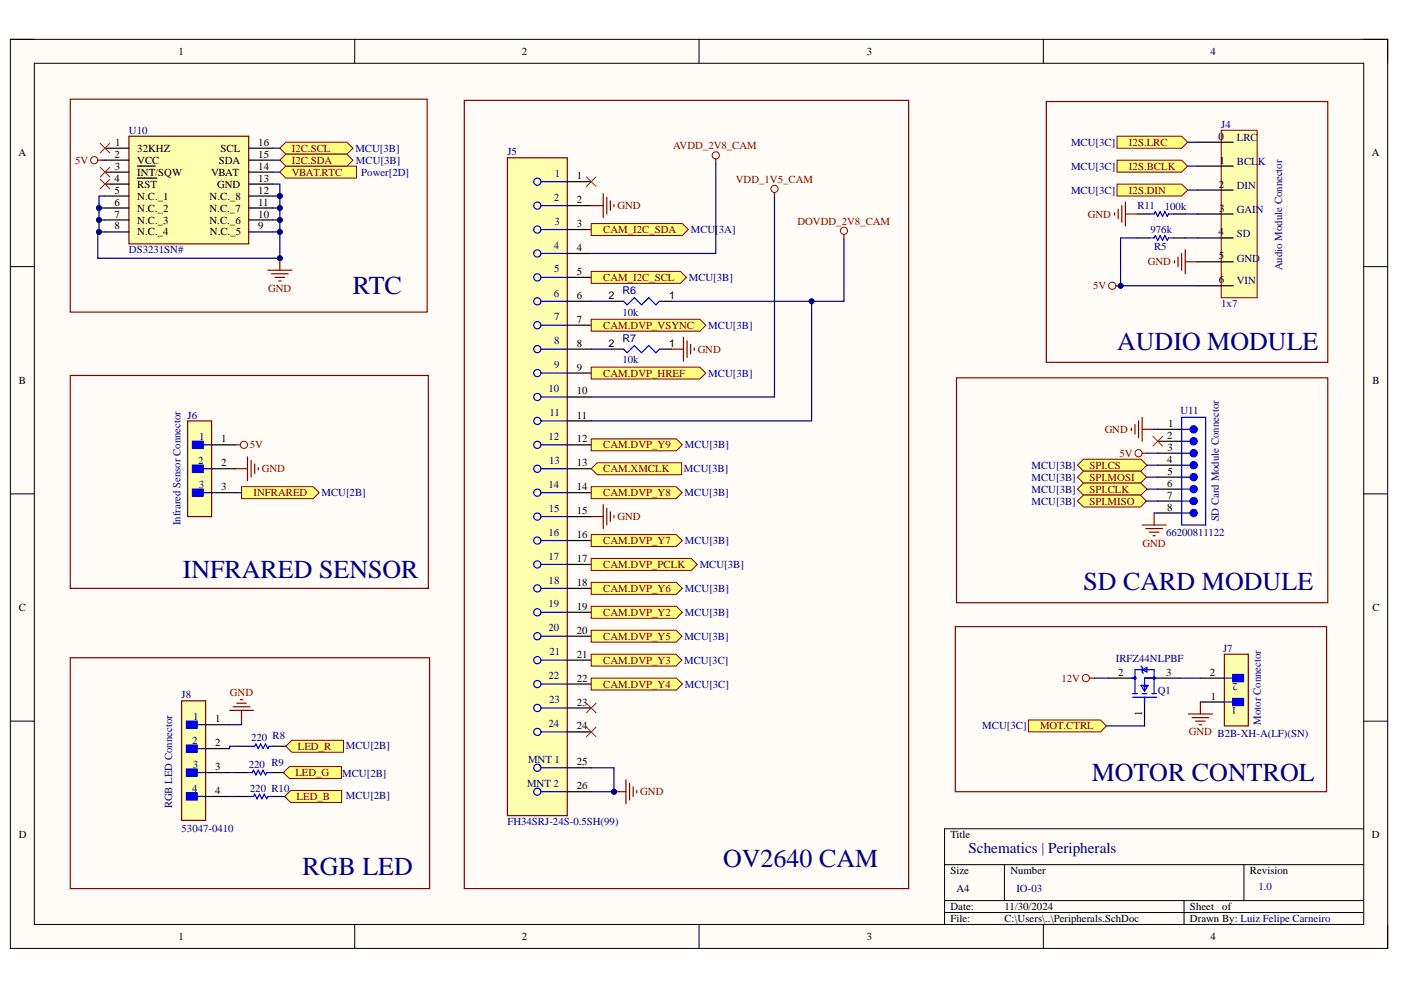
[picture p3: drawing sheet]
<svg xmlns="http://www.w3.org/2000/svg" width="297mm" height="210mm" viewBox="0 0 297 210" stroke-linecap="round" stroke-linejoin="round" font-family="sans-serif">
<path d="M2.2 8.3h292v192.8h-292z" fill-rule="evenodd" fill="#fffcf8"/>
<path d="M2.2 8.3h292v192.8h-292z" fill="none" stroke="#000" stroke-width=".21"/>
<path d="M7.3 13.4h281.8v182.6h-281.8z" fill-rule="evenodd" fill="#fffcf8"/>
<g fill="none" stroke="#000" stroke-width=".21">
<path d="M2.2 8.3h5.1M7.3 13.4h281.8v182.6h-281.8zM75.2 8.3v5.1M148.2 8.3v5.1M221.2 8.3v5.1M289.1 8.3h5.1v5.1M2.2 56.5h5.1M289.1 56.5h5.1M2.2 104.7h5.1M289.1 104.7h5.1M2.2 152.9h5.1M289.1 152.9h5.1"/>
<path d="M289.1 175.7h-88.8v20.3M75.2 196v5.1M148.2 196v5.1M200.3 183.3h88.8M200.3 190.9h88.8M200.3 193.5h88.8M213 183.3v7.6M221.2 196v5.1M251 190.9v5.1M263.7 183.3v7.6M294.2 196v5.1"/>
</g>
<path d="M259.6 138.7h5.1v15.2h-5.1z" fill-rule="evenodd" fill="#ffffb0"/>
<path d="M259.6 138.7h5.1v15.2h-5.1z" fill="none" stroke="#800000" stroke-width=".25"/>
<path d="M261.4 148.1h2.3v1.5h-2.3z" fill-rule="evenodd" fill="#00f"/>
<path d="M259.6 148.8h1.8M261.4 148.1h2.3v1.5h-2.3z" fill="none" stroke="#00f" stroke-width=".25"/>
<path d="M261.4 143h2.3v1.5h-2.3z" fill-rule="evenodd" fill="#00f"/>
<g fill="none" stroke="#00f" stroke-width=".25">
<path d="M239.9 143.8h.7M240.1 147.8h5.1M240.1 147.1h1M240.6 147.1v-5.1h4.1v5.1M241.9 145.3h1.5l-.7 1.3zM241.9 141.2l.3 .3v1l.2 .3M242.2 142l1-.5v1zM242.4 145.5h.8M245.2 143.8h-2.5v2.5M259.6 143.8h1.8M261.4 143h2.3v1.5h-2.3z"/>
<circle cx="240.6" cy="143.8" r=".25"/>
<circle cx="244.7" cy="143.8" r=".25"/>
</g>
<path d="M235 143.8h5.1M245.2 143.8h5.1M254.5 148.8h5.1M254.5 143.8h5.1" fill="none" stroke="#000" stroke-width=".25"/>
<path d="M202.5 132.9h78.8v35h-78.8zM252 151.4h5.1M252.7 152.1h3.6M253.5 152.9h2M254.3 153.7h.5M254.5 148.8v2.6" fill="none" stroke="#800000" stroke-width=".25"/>
<path d="M218 152.6h15.3l1.3 1.3-1.3 1.3h-15.3z" fill-rule="evenodd" fill="#ffff80"/>
<path d="M218 152.6h15.3l1.3 1.3-1.3 1.3h-15.3z" fill="none" stroke="#800000" stroke-width=".21"/>
<path d="M241.1 50.4h2.6M248.8 50.4h2.5" fill="none" stroke="#000" stroke-width=".25"/>
<path d="M243.7 50.4h1l.2-.5 .6 1.1 .5-1.1 .5 1.1 .5-1.1 .5 1.1 .2-.6h1.1" fill="none" stroke="#00f" stroke-width=".25"/>
<path d="M258.9 27.6h7.6v35.5h-7.6z" fill-rule="evenodd" fill="#ffffb0"/>
<g fill="none" stroke="#800000" stroke-width=".21">
<path d="M258.9 27.6h7.6v35.5h-7.6z"/>
<circle cx="235.8" cy="60.6" r=".76"/>
</g>
<path d="M253.8 30.2h7.7M253.8 35.2h7.7M253.8 40.3h7.7M253.8 45.4h7.7M253.8 50.4h7.7M253.8 55.5h7.7M253.8 60.6h7.7" fill="none" stroke="#000" stroke-width=".25"/>
<path d="M249 55.3v.5M249.8 54.5v2M250.5 53.7v3.6M251.3 53v5.1M251.3 55.5h2.5M236.6 60.6h1" fill="none" stroke="#800000" stroke-width=".25"/>
<circle cx="237.6" cy="60.6" r=".51" fill="#000080"/>
<circle cx="237.6" cy="60.6" r=".51" fill="none" stroke="#000080" stroke-width=".21"/>
<path d="M241.1 45.4h2.6M248.8 45.4h2.5" fill="none" stroke="#000" stroke-width=".25"/>
<path d="M243.7 45.4h1l.2-.5 .6 1 .5-1 .5 1 .5-1 .5 1 .2-.5h1.1" fill="none" stroke="#00f" stroke-width=".25"/>
<path d="M236.3 45.1v.5M237.1 44.4v2M237.8 43.6v3.5M238.6 42.8v5.1M238.6 45.4h2.5" fill="none" stroke="#800000" stroke-width=".25"/>
<path d="M236.8 28.9h13.7l1.3 1.3-1.3 1.2h-13.7z" fill-rule="evenodd" fill="#ffff80"/>
<path d="M236.8 28.9h13.7l1.3 1.3-1.3 1.2h-13.7z" fill="none" stroke="#800000" stroke-width=".21"/>
<path d="M236.8 34h13.7l1.3 1.2-1.3 1.3h-13.7z" fill-rule="evenodd" fill="#ffff80"/>
<path d="M236.8 34h13.7l1.3 1.2-1.3 1.3h-13.7z" fill="none" stroke="#800000" stroke-width=".21"/>
<path d="M236.8 39h13.7l1.3 1.3-1.3 1.3h-13.7z" fill-rule="evenodd" fill="#ffff80"/>
<path d="M236.8 39h13.7l1.3 1.3-1.3 1.3h-13.7z" fill="none" stroke="#800000" stroke-width=".21"/>
<path d="M245.5 93.6h5M245.5 91h5" fill="none" stroke="#000" stroke-width=".25"/>
<path d="M250.5 93.6h1.8" fill="none" stroke="#00f" stroke-width=".25"/>
<circle cx="253.1" cy="93.6" r=".76" fill="#00f"/>
<g fill="none" stroke="#00f" stroke-width=".25">
<path d="M250.5 91h1.8M250.5 96.1h1.8"/>
<circle cx="253.1" cy="93.6" r=".76"/>
</g>
<path d="M245.5 96.1h5" fill="none" stroke="#000" stroke-width=".25"/>
<circle cx="253.1" cy="96.1" r=".76" fill="#00f"/>
<g fill="none" stroke="#00f" stroke-width=".25">
<path d="M250.5 98.6h1.8"/>
<circle cx="253.1" cy="96.1" r=".76"/>
</g>
<path d="M245.5 98.6h5" fill="none" stroke="#000" stroke-width=".25"/>
<circle cx="253.1" cy="98.6" r=".76" fill="#00f"/>
<g fill="none" stroke="#00f" stroke-width=".25">
<path d="M250.5 101.2h1.8"/>
<circle cx="253.1" cy="98.6" r=".76"/>
</g>
<path d="M245.5 101.2h5" fill="none" stroke="#000" stroke-width=".25"/>
<circle cx="253.1" cy="101.2" r=".76" fill="#00f"/>
<g fill="none" stroke="#00f" stroke-width=".25">
<path d="M250.5 103.7h1.8"/>
<circle cx="253.1" cy="101.2" r=".76"/>
</g>
<path d="M245.5 103.7h5" fill="none" stroke="#000" stroke-width=".25"/>
<circle cx="253.1" cy="103.7" r=".76" fill="#00f"/>
<g fill="none" stroke="#00f" stroke-width=".25">
<path d="M250.5 106.2h1.8"/>
<circle cx="253.1" cy="103.7" r=".76"/>
</g>
<path d="M245.5 106.2h5" fill="none" stroke="#000" stroke-width=".25"/>
<circle cx="253.1" cy="106.2" r=".76" fill="#00f"/>
<g fill="none" stroke="#00f" stroke-width=".25">
<path d="M250.5 108.8h1.8"/>
<circle cx="253.1" cy="106.2" r=".76"/>
</g>
<path d="M245.5 108.8h5" fill="none" stroke="#000" stroke-width=".25"/>
<circle cx="253.1" cy="108.8" r=".76" fill="#00f"/>
<g fill="none" stroke="#00f" stroke-width=".25">
<path d="M250.5 88.5h5.1v22.8h-5.1z"/>
<circle cx="253.1" cy="108.8" r=".76"/>
</g>
<circle cx="253.1" cy="91" r=".76" fill="#00f"/>
<circle cx="253.1" cy="91" r=".76" fill="none" stroke="#00f" stroke-width=".25"/>
<path d="M244.4 92.5l2.1 2.1M246.5 92.5l-2.1 2.1" fill="none" stroke="#f00" stroke-width=".21"/>
<circle cx="241.4" cy="96.1" r=".76" fill="none" stroke="#800000" stroke-width=".21"/>
<path d="M239.9 90.8v.5M240.6 90v2M241.4 89.2v3.6M242.2 96.1h1M242.2 88.5v5.1M242.2 91h2.5M242.2 111.3h5M242.9 112.1h3.6M243.7 112.8h2M244.4 113.6h.5M244.7 108.8v2.5" fill="none" stroke="#800000" stroke-width=".25"/>
<path d="M228.4 98.6l1.3-1.2h12.2l1.3 1.2-1.3 1.3h-12.2z" fill-rule="evenodd" fill="#ffff80"/>
<path d="M228.4 98.6l1.3-1.2h12.2l1.3 1.2-1.3 1.3h-12.2z" fill="none" stroke="#800000" stroke-width=".21"/>
<path d="M228.4 101.2l1.3-1.3h12.1l1.3 1.3-1.3 1.2h-12.1z" fill-rule="evenodd" fill="#ffff80"/>
<path d="M228.4 101.2l1.3-1.3h12.1l1.3 1.3-1.3 1.2h-12.1z" fill="none" stroke="#800000" stroke-width=".21"/>
<path d="M229.7 102.4h12.2l1.3 1.3-1.3 1.3h-12.2l-1.3-1.3z" fill-rule="evenodd" fill="#ffff80"/>
<path d="M229.7 102.4h12.2l1.3 1.3-1.3 1.3h-12.2l-1.3-1.3z" fill="none" stroke="#800000" stroke-width=".21"/>
<path d="M228.4 106.2l1.3-1.2h12.1l1.3 1.2-1.3 1.3h-12.1z" fill-rule="evenodd" fill="#ffff80"/>
<path d="M228.4 106.2l1.3-1.2h12.1l1.3 1.2-1.3 1.3h-12.1z" fill="none" stroke="#800000" stroke-width=".21"/>
<path d="M221.8 21.5h59.7v55.3h-59.7zM202.8 80.1h78.7v47.7h-78.7z" fill="none" stroke="#800000" stroke-width=".25"/>
<path d="M59.3 36.5l1.3-1.3h15v2.6h-15z" fill-rule="evenodd" fill="#ffff80"/>
<path d="M59.3 36.5l1.3-1.3h15v2.6h-15z" fill="none" stroke="#800000" stroke-width=".21"/>
<path d="M27.3 28.9h25.4v22.8h-25.4z" fill-rule="evenodd" fill="#ffffb0"/>
<path d="M27.3 28.9h25.4v22.8h-25.4zM56.8 57.3h5.1M57.6 58h3.5M58.3 58.8h2M59.1 59.6h.5M59.3 54.8v2.5" fill="none" stroke="#800000" stroke-width=".25"/>
<g fill="none" stroke="#000" stroke-width=".25">
<path d="M22.3 31.4h5M22.3 34h5M22.3 36.5h5M22.3 39h5M29.1 35.2h3.8M29.1 37.8h4.2M52.7 31.4h5.1M52.7 34h5.1M52.7 36.5h5.1M52.7 39h5.1M22.3 41.6h5M22.3 44.1h5"/>
<path d="M22.3 46.6h5M22.3 49.2h5M52.7 41.6h5.1M52.7 44.1h5.1M52.7 46.6h5.1M52.7 49.2h5.1"/>
</g>
<circle cx="59.3" cy="54.8" r=".51" fill="#000080"/>
<circle cx="59.3" cy="54.8" r=".51" fill="none" stroke="#000080" stroke-width=".21"/>
<circle cx="20" cy="34" r=".76" fill="none" stroke="#800000" stroke-width=".21"/>
<path d="M20.7 34h1.1" fill="none" stroke="#800000" stroke-width=".25"/>
<path d="M59.3 31.4l1.3-1.2h13l1.2 1.2-1.2 1.3h-13z" fill-rule="evenodd" fill="#ffff80"/>
<path d="M59.3 31.4l1.3-1.2h13l1.2 1.2-1.2 1.3h-13z" fill="none" stroke="#800000" stroke-width=".21"/>
<path d="M59.3 34l1.3-1.3h13l1.2 1.3-1.2 1.2h-13z" fill-rule="evenodd" fill="#ffff80"/>
<g fill="none" stroke="#800000" stroke-width=".21">
<path d="M59.3 34l1.3-1.3h13l1.2 1.3-1.2 1.2h-13z"/>
<circle cx="230.2" cy="143.8" r=".76"/>
</g>
<path d="M21.2 30.4l2.1 2M21.2 35.5l2.1 2M21.2 38l2.1 2M23.3 30.4l-2.1 2M23.3 35.5l-2.1 2M23.3 38l-2.1 2" fill="none" stroke="#f00" stroke-width=".21"/>
<path d="M14.9 21h75.7v45.2h-75.7zM231 143.8h1" fill="none" stroke="#800000" stroke-width=".25"/>
<path d="M107.6 33.5h12.7v139.4h-12.7z" fill-rule="evenodd" fill="#ffffb0"/>
<path d="M107.6 33.5h12.7v139.4h-12.7zM130.2 167.9h2.5M132.7 165.3v5.1M133.5 166.1v3.5M134.2 166.8v2.1M135 167.6v.5" fill="none" stroke="#800000" stroke-width=".25"/>
<g fill="none" stroke="#00f" stroke-width=".25">
<path d="M114.7 38.5h5.6M114.7 43.6h5.6M114.7 48.7h5.6M114.7 53.7h5.6M114.7 58.8h5.6M114.7 63.9h5.6M114.7 69h5.6M114.7 74h5.6M114.7 79.1h5.6M114.7 84.2h5.6M114.7 89.2h5.6M114.7 94.3h5.6"/>
<path d="M114.7 99.4h5.6M114.7 104.5h5.6M114.7 109.5h5.6M114.7 114.6h5.6M114.7 119.7h5.6M114.7 124.7h5.6M114.7 129.8h5.6M114.7 134.9h5.6M114.7 140h5.6M114.7 145h5.6M114.7 150.1h5.6M114.7 155.2h5.6"/>
<path d="M114.7 162.8h5.6M114.7 167.9h5.6"/>
<circle cx="113.9" cy="38.5" r=".76"/>
<circle cx="113.9" cy="43.6" r=".76"/>
<circle cx="113.9" cy="53.7" r=".76"/>
<circle cx="113.9" cy="48.7" r=".76"/>
<circle cx="113.9" cy="58.8" r=".76"/>
<circle cx="113.9" cy="63.9" r=".76"/>
<circle cx="113.9" cy="74" r=".76"/>
<circle cx="113.9" cy="79.1" r=".76"/>
<circle cx="113.9" cy="69" r=".76"/>
<circle cx="113.9" cy="94.3" r=".76"/>
<circle cx="113.9" cy="84.2" r=".76"/>
<circle cx="113.9" cy="99.4" r=".76"/>
<circle cx="113.9" cy="89.2" r=".76"/>
<circle cx="113.9" cy="114.6" r=".76"/>
<circle cx="113.9" cy="104.5" r=".76"/>
<circle cx="113.9" cy="109.5" r=".76"/>
<circle cx="113.9" cy="119.7" r=".76"/>
<circle cx="113.9" cy="124.7" r=".76"/>
<circle cx="113.9" cy="134.9" r=".76"/>
<circle cx="113.9" cy="129.8" r=".76"/>
<circle cx="113.9" cy="140" r=".76"/>
<circle cx="113.9" cy="155.2" r=".76"/>
<circle cx="113.9" cy="145" r=".76"/>
<circle cx="113.9" cy="150.1" r=".76"/>
<circle cx="113.9" cy="167.9" r=".76"/>
<circle cx="113.9" cy="162.8" r=".76"/>
</g>
<g fill="none" stroke="#000" stroke-width=".25">
<path d="M120.3 38.5h5.1M120.3 43.6h5.1M120.3 48.7h5.1M120.3 53.7h5.1M120.3 58.8h5.1M120.3 63.9h5.1M120.3 69h5.1M120.3 74h5.1M120.3 79.1h5.1M120.3 84.2h5.1M120.3 89.2h5.1M120.3 94.3h5.1"/>
<path d="M120.3 99.4h5.1M120.3 104.5h5.1M120.3 109.5h5.1M120.3 114.6h5.1M120.3 119.7h5.1M120.3 124.7h5.1M120.3 129.8h5.1M120.3 134.9h5.1M120.3 140h5.1M120.3 145h5.1M120.3 150.1h5.1M120.3 155.2h5.1"/>
<path d="M120.3 162.8h5.1M120.3 167.9h5.1"/>
</g>
<circle cx="130.2" cy="167.9" r=".51" fill="#000080"/>
<circle cx="130.2" cy="167.9" r=".51" fill="none" stroke="#000080" stroke-width=".21"/>
<path d="M124.3 37.5l2.1 2M126.4 37.5l-2.1 2M124.3 149.1l2.1 2M124.3 154.2l2.1 2M126.4 149.1l-2.1 2M126.4 154.2l-2.1 2" fill="none" stroke="#f00" stroke-width=".21"/>
<path d="M125.4 43.6h2.5M127.9 41.1v5M128.7 41.8v3.6M129.4 42.6v2M130.2 43.3v.5M125.4 109.5h2.5M127.9 107v5.1M128.7 107.8v3.5M129.4 108.5v2M130.2 109.3v.5" fill="none" stroke="#800000" stroke-width=".25"/>
<path d="M125.4 113.3h18l1.3 1.3-1.3 1.3h-18z" fill-rule="evenodd" fill="#ffff80"/>
<path d="M125.4 113.3h18l1.3 1.3-1.3 1.3h-18z" fill="none" stroke="#800000" stroke-width=".21"/>
<path d="M125.4 118.4h21.2l1.2 1.3-1.2 1.2h-21.2z" fill-rule="evenodd" fill="#ffff80"/>
<path d="M125.4 118.4h21.2l1.2 1.3-1.2 1.2h-21.2z" fill="none" stroke="#800000" stroke-width=".21"/>
<path d="M125.4 123.5h18l1.3 1.2-1.3 1.3h-18z" fill-rule="evenodd" fill="#ffff80"/>
<path d="M125.4 123.5h18l1.3 1.2-1.3 1.3h-18z" fill="none" stroke="#800000" stroke-width=".21"/>
<path d="M125.4 128.6h18l1.3 1.2-1.3 1.3h-18z" fill-rule="evenodd" fill="#ffff80"/>
<path d="M125.4 128.6h18l1.3 1.2-1.3 1.3h-18z" fill="none" stroke="#800000" stroke-width=".21"/>
<path d="M125.4 133.6h17.9l1.3 1.3-1.3 1.3h-17.9z" fill-rule="evenodd" fill="#ffff80"/>
<path d="M125.4 133.6h17.9l1.3 1.3-1.3 1.3h-17.9z" fill="none" stroke="#800000" stroke-width=".21"/>
<path d="M125.4 138.7h17.9l1.3 1.3-1.3 1.2h-17.9z" fill-rule="evenodd" fill="#ffff80"/>
<path d="M125.4 138.7h17.9l1.3 1.3-1.3 1.2h-17.9z" fill="none" stroke="#800000" stroke-width=".21"/>
<path d="M125.4 143.8h18l1.3 1.2-1.3 1.3h-18z" fill-rule="evenodd" fill="#ffff80"/>
<path d="M125.4 143.8h18l1.3 1.2-1.3 1.3h-18z" fill="none" stroke="#800000" stroke-width=".21"/>
<path d="M125.4 47.4h19.3l1.2 1.3-1.2 1.2h-19.3z" fill-rule="evenodd" fill="#ffff80"/>
<path d="M125.4 47.4h19.3l1.2 1.3-1.2 1.2h-19.3z" fill="none" stroke="#800000" stroke-width=".21"/>
<path d="M125.4 57.5h18.9l1.2 1.3-1.2 1.3h-18.9z" fill-rule="evenodd" fill="#ffff80"/>
<path d="M125.4 57.5h18.9l1.2 1.3-1.2 1.3h-18.9z" fill="none" stroke="#800000" stroke-width=".21"/>
<path d="M125.4 67.7h23l1.3 1.3-1.3 1.2h-23z" fill-rule="evenodd" fill="#ffff80"/>
<path d="M125.4 67.7h23l1.3 1.3-1.3 1.2h-23z" fill="none" stroke="#800000" stroke-width=".21"/>
<path d="M125.4 77.8h23l1.3 1.3-1.3 1.3h-23z" fill-rule="evenodd" fill="#ffff80"/>
<path d="M125.4 77.8h23l1.3 1.3-1.3 1.3h-23z" fill="none" stroke="#800000" stroke-width=".21"/>
<path d="M125.4 93.1h18l1.3 1.2-1.3 1.3h-18z" fill-rule="evenodd" fill="#ffff80"/>
<path d="M125.4 93.1h18l1.3 1.2-1.3 1.3h-18z" fill="none" stroke="#800000" stroke-width=".21"/>
<path d="M125.4 99.4l1.2-1.3h17.9v2.6h-17.9z" fill-rule="evenodd" fill="#ffff80"/>
<path d="M125.4 99.4l1.2-1.3h17.9v2.6h-17.9z" fill="none" stroke="#800000" stroke-width=".21"/>
<path d="M125.4 103.2h18l1.2 1.3-1.2 1.2h-18z" fill-rule="evenodd" fill="#ffff80"/>
<g fill="none" stroke="#800000" stroke-width=".21">
<path d="M125.4 103.2h18l1.2 1.3-1.2 1.2h-18z"/>
<circle cx="151.8" cy="32.9" r=".76"/>
<circle cx="164.2" cy="40" r=".76"/>
<circle cx="178.9" cy="48.9" r=".76"/>
</g>
<path d="M129.7 63.9h2.5M129.7 74h2.5M139.8 63.9h2.6M139.8 74h2.6" fill="none" stroke="#000" stroke-width=".25"/>
<path d="M132.2 63.9l.8 .7 1.5-1.5 1.5 1.5 1.5-1.5 1.6 1.5 .7-.7M132.2 74l.8 .8 1.5-1.5 1.5 1.5 1.5-1.5 1.6 1.5 .7-.8" fill="none" stroke="#00f" stroke-width=".25"/>
<path d="M98.4 21.3h94.2v167.1h-94.2zM151.8 33.7v1M164.2 40.8v1M178.9 49.7v1M142.4 74h2.5M144.9 71.5v5.1M145.7 72.3v3.5M146.4 73v2M147.2 73.8v.5" fill="none" stroke="#800000" stroke-width=".25"/>
<path d="M39.8 89.2h5.1v20.3h-5.1z" fill-rule="evenodd" fill="#ffffb0"/>
<path d="M39.8 89.2h5.1v20.3h-5.1z" fill="none" stroke="#800000" stroke-width=".25"/>
<path d="M40.8 93.6h2.3v1.5h-2.3z" fill-rule="evenodd" fill="#00f"/>
<path d="M40.8 93.6h2.3v1.5h-2.3zM43.1 94.3h1.8" fill="none" stroke="#00f" stroke-width=".25"/>
<path d="M40.8 98.6h2.3v1.6h-2.3z" fill-rule="evenodd" fill="#00f"/>
<path d="M40.8 98.6h2.3v1.6h-2.3zM43.1 99.4h1.8" fill="none" stroke="#00f" stroke-width=".25"/>
<path d="M40.8 103.7h2.3v1.5h-2.3z" fill-rule="evenodd" fill="#00f"/>
<path d="M40.8 103.7h2.3v1.5h-2.3zM43.1 104.5h1.8" fill="none" stroke="#00f" stroke-width=".25"/>
<path d="M44.9 94.3h5M44.9 99.4h5M44.9 104.5h5" fill="none" stroke="#000" stroke-width=".25"/>
<circle cx="51.7" cy="94.3" r=".76" fill="none" stroke="#800000" stroke-width=".21"/>
<path d="M14.9 79.6h75.9v45.1h-75.9zM49.9 94.3h1.1M49.9 99.4h2.6M52.5 96.9v5M53.2 97.6v3.6M54 98.4v2M54.8 99.1v.5" fill="none" stroke="#800000" stroke-width=".25"/>
<path d="M38.5 148.6h5.1v25.3h-5.1z" fill-rule="evenodd" fill="#ffffb0"/>
<path d="M38.5 148.6h5.1v25.3h-5.1z" fill="none" stroke="#800000" stroke-width=".25"/>
<path d="M39.5 152.9h2.3v1.5h-2.3z" fill-rule="evenodd" fill="#00f"/>
<path d="M39.5 152.9h2.3v1.5h-2.3zM41.8 153.7h1.8" fill="none" stroke="#00f" stroke-width=".25"/>
<path d="M39.5 158h2.3v1.5h-2.3z" fill-rule="evenodd" fill="#00f"/>
<path d="M39.5 158h2.3v1.5h-2.3zM41.8 158.7h1.8" fill="none" stroke="#00f" stroke-width=".25"/>
<path d="M39.5 163h2.3v1.6h-2.3z" fill-rule="evenodd" fill="#00f"/>
<path d="M39.5 163h2.3v1.6h-2.3zM41.8 163.8h1.8" fill="none" stroke="#00f" stroke-width=".25"/>
<path d="M39.5 168.1h2.3v1.5h-2.3z" fill-rule="evenodd" fill="#00f"/>
<path d="M39.5 168.1h2.3v1.5h-2.3zM41.8 168.9h1.8" fill="none" stroke="#00f" stroke-width=".25"/>
<path d="M43.6 153.7h5.1M43.6 158.7h5.1M43.6 163.8h5.1M43.6 168.9h5.1" fill="none" stroke="#000" stroke-width=".25"/>
<path d="M48.7 150.6h5M49.4 149.9h3.6M50.2 149.1h2M51 148.3h.5M51.2 150.6v2.5" fill="none" stroke="#800000" stroke-width=".25"/>
<path d="M60.6 158.2l1.3-1.2h10.9v2.5h-10.9z" fill-rule="evenodd" fill="#ffff80"/>
<path d="M60.6 158.2l1.3-1.2h10.9v2.5h-10.9z" fill="none" stroke="#800000" stroke-width=".21"/>
<path d="M61.4 162.5h11v2.6h-11l-1.3-1.3z" fill-rule="evenodd" fill="#ffff80"/>
<path d="M61.4 162.5h11v2.6h-11l-1.3-1.3z" fill="none" stroke="#800000" stroke-width=".21"/>
<path d="M60.3 168.9l1.3-1.3h10.8v2.5h-10.8z" fill-rule="evenodd" fill="#ffff80"/>
<path d="M60.3 168.9l1.3-1.3h10.8v2.5h-10.8z" fill="none" stroke="#800000" stroke-width=".21"/>
<path d="M14.9 139.5h76.2v48.9h-76.2z" fill="none" stroke="#800000" stroke-width=".25"/>
<path d="M50.4 158.2h2.6M58.1 158.2h2.5M49.9 163.8h2.6M50.2 168.9h2.5M57.6 163.8h2.5M57.8 168.9h2.5" fill="none" stroke="#000" stroke-width=".25"/>
<path d="M53 158.2h1l.3-.5 .5 1 .5-1 .5 1 .5-1 .5 1 .2-.5h1.1M52.5 163.8h1l.2-.5 .6 1 .5-1 .5 1 .5-1 .5 1 .2-.5h1.1M52.7 168.9h1l.3-.5 .5 1 .5-1 .5 1 .5-1 .5 1 .3-.5h1" fill="none" stroke="#00f" stroke-width=".25"/>
<path d="M241.1 50.4h-3.5v10.2h16.2M251.3 50.4h2.5M232 143.8h3M250.3 143.8h4.2" fill="none" stroke="#000080" stroke-width=".25"/>
<circle cx="237.6" cy="60.6" r=".51" fill="#000080"/>
<circle cx="237.6" cy="60.6" r=".51" fill="none" stroke="#000080" stroke-width=".21"/>
<g fill="none" stroke="#000080" stroke-width=".25">
<path d="M251.8 35.2h2M251.8 30.2h2M22.3 41.6h-1.3v5M251.3 45.4h2.5M251.8 40.3h2M243.2 96.1h2.3M243.2 98.6h2.3M244.7 91h.8M243.1 106.2h2.4M243.1 101.2h2.4M243.2 103.7h2.3M244.7 108.8h.8"/>
<path d="M234.6 153.9h8.1"/>
</g>
<circle cx="21" cy="44.1" r=".51" fill="#000080"/>
<circle cx="21" cy="44.1" r=".51" fill="none" stroke="#000080" stroke-width=".21"/>
<circle cx="21" cy="46.6" r=".51" fill="#000080"/>
<circle cx="21" cy="46.6" r=".51" fill="none" stroke="#000080" stroke-width=".21"/>
<path d="M21 44.1h1.3" fill="none" stroke="#000080" stroke-width=".25"/>
<circle cx="21" cy="44.1" r=".51" fill="#000080"/>
<circle cx="21" cy="44.1" r=".51" fill="none" stroke="#000080" stroke-width=".21"/>
<path d="M21 49.2h-.3v5.6h38.6v-5.6h-1.5" fill="none" stroke="#000080" stroke-width=".25"/>
<circle cx="21" cy="49.2" r=".51" fill="#000080"/>
<circle cx="21" cy="49.2" r=".51" fill="none" stroke="#000080" stroke-width=".21"/>
<circle cx="59.3" cy="54.8" r=".51" fill="#000080"/>
<circle cx="59.3" cy="54.8" r=".51" fill="none" stroke="#000080" stroke-width=".21"/>
<circle cx="59.3" cy="49.2" r=".51" fill="#000080"/>
<circle cx="59.3" cy="49.2" r=".51" fill="none" stroke="#000080" stroke-width=".21"/>
<path d="M57.8 46.6h1.5v2.6" fill="none" stroke="#000080" stroke-width=".25"/>
<circle cx="59.3" cy="46.6" r=".51" fill="#000080"/>
<circle cx="59.3" cy="46.6" r=".51" fill="none" stroke="#000080" stroke-width=".21"/>
<circle cx="59.3" cy="49.2" r=".51" fill="#000080"/>
<circle cx="59.3" cy="49.2" r=".51" fill="none" stroke="#000080" stroke-width=".21"/>
<path d="M57.8 44.1h1.5v2.5" fill="none" stroke="#000080" stroke-width=".25"/>
<circle cx="59.3" cy="46.6" r=".51" fill="#000080"/>
<circle cx="59.3" cy="46.6" r=".51" fill="none" stroke="#000080" stroke-width=".21"/>
<circle cx="59.3" cy="44.1" r=".51" fill="#000080"/>
<circle cx="59.3" cy="44.1" r=".51" fill="none" stroke="#000080" stroke-width=".21"/>
<path d="M57.8 41.6h1.5v2.5" fill="none" stroke="#000080" stroke-width=".25"/>
<circle cx="59.3" cy="44.1" r=".51" fill="#000080"/>
<circle cx="59.3" cy="44.1" r=".51" fill="none" stroke="#000080" stroke-width=".21"/>
<circle cx="59.3" cy="41.6" r=".51" fill="#000080"/>
<circle cx="59.3" cy="41.6" r=".51" fill="none" stroke="#000080" stroke-width=".21"/>
<path d="M57.8 39h1.5v2.6" fill="none" stroke="#000080" stroke-width=".25"/>
<circle cx="59.3" cy="41.6" r=".51" fill="#000080"/>
<circle cx="59.3" cy="41.6" r=".51" fill="none" stroke="#000080" stroke-width=".21"/>
<path d="M22.3 46.6h-1.3v2.6h1.3" fill="none" stroke="#000080" stroke-width=".25"/>
<circle cx="21" cy="46.6" r=".51" fill="#000080"/>
<circle cx="21" cy="46.6" r=".51" fill="none" stroke="#000080" stroke-width=".21"/>
<circle cx="21" cy="49.2" r=".51" fill="#000080"/>
<circle cx="21" cy="49.2" r=".51" fill="none" stroke="#000080" stroke-width=".21"/>
<path d="M21.8 34h.5M57.8 36.5h1.5M57.8 34h1.5M57.8 31.4h1.5M125.4 162.8h4.8v5.1" fill="none" stroke="#000080" stroke-width=".25"/>
<circle cx="130.2" cy="167.9" r=".51" fill="#000080"/>
<circle cx="130.2" cy="167.9" r=".51" fill="none" stroke="#000080" stroke-width=".21"/>
<path d="M125.4 167.9h4.8" fill="none" stroke="#000080" stroke-width=".25"/>
<circle cx="130.2" cy="167.9" r=".51" fill="#000080"/>
<circle cx="130.2" cy="167.9" r=".51" fill="none" stroke="#000080" stroke-width=".21"/>
<path d="M151.8 34.7v19h-26.4M178.9 50.7v13.2h-36.5M125.4 74h4.3" fill="none" stroke="#000080" stroke-width=".25"/>
<circle cx="172.1" cy="63.9" r=".51" fill="#000080"/>
<circle cx="172.1" cy="63.9" r=".51" fill="none" stroke="#000080" stroke-width=".21"/>
<path d="M164.2 41.8v42.4h-38.8M172.1 63.9v25.3h-46.7" fill="none" stroke="#000080" stroke-width=".25"/>
<circle cx="172.1" cy="63.9" r=".51" fill="#000080"/>
<circle cx="172.1" cy="63.9" r=".51" fill="none" stroke="#000080" stroke-width=".21"/>
<path d="M125.4 63.9h4.3M50.4 158.2h-1.7v.5M51.2 153.1v.6h-2.5M48.7 163.8h1.2M48.7 168.9h1.5" fill="none" stroke="#000080" stroke-width=".25"/>
<path d="M51.2 103.2h15.2l1.3 1.3-1.3 1.2h-15.2z" fill-rule="evenodd" fill="#ffff80"/>
<path d="M51.2 103.2h15.2l1.3 1.3-1.3 1.2h-15.2z" fill="none" stroke="#800000" stroke-width=".21"/>
<path d="M49.9 104.5h1.3" fill="none" stroke="#000080" stroke-width=".25"/>
<text font-size="6" fill="#00f" x="242.4" y="152.7">PIQ101</text>
<g font-size="5.5" fill="#000080">
<text x="74.8" y="62.4">RTC</text>
<text x="236.8" y="74.1">AUDIO MODULE</text>
<text x="38.7" y="122.5">INFRARED SENSOR</text>
<text x="229.7" y="125">SD CARD MODULE</text>
<text x="231.5" y="165.6">MOTOR CONTROL</text>
<text x="64.1" y="185.4">RGB LED</text>
<text x="153.3" y="183.9">OV2640 CAM</text>
</g>
<text font-size="3.2" fill="#000080" x="205.4" y="180.8">Schematics | Peripherals</text>
<g font-size="2.3">
<text x="37.8" y="11.6">1</text>
<text x="110.7" y="11.6">2</text>
<text x="183.8" y="11.6">3</text>
<text x="256.7" y="11.6">4</text>
<text x="258.3" y="29.6">0</text>
<text x="3.9" y="33.2">A</text>
<text x="24.3" y="33.4">2</text>
<text x="24.3" y="36">3</text>
<text x="24.4" y="30.9">1</text>
<text x="29.1" y="32.2">32KHZ</text>
<text x="29.1" y="34.7">VCC</text>
<text x="46.4" y="34.7">SDA</text>
<text x="46.8" y="32.2">SCL</text>
<text x="54.8" y="30.9">16</text>
<text x="54.8" y="33.4">15</text>
<text x="54.8" y="36">14</text>
<text x="258.6" y="34.7">1</text>
<text x="290.8" y="33.2">A</text>
<text x="24.3" y="38.5">4</text>
<text x="24.3" y="41.1">5</text>
<text x="29.1" y="37.3">INT/SQW</text>
<text x="29.1" y="39.8">RST</text>
<text x="44.7" y="37.3">VBAT</text>
<text x="46.1" y="39.8">GND</text>
<text x="54.8" y="38.5">13</text>
<text x="54.8" y="41.1">12</text>
<text x="122.3" y="38">1</text>
<text x="258.4" y="39.8">2</text>
<text x="24.3" y="43.6">6</text>
<text x="24.3" y="46.1">7</text>
<text x="29.1" y="42.3">N.C._1</text>
<text x="29.1" y="44.9">N.C._2</text>
<text x="29.1" y="47.4">N.C._3</text>
<text x="44.4" y="44.9">N.C._7</text>
<text x="44.4" y="47.4">N.C._6</text>
<text x="44.5" y="42.3">N.C._8</text>
<text x="54.8" y="43.6">11</text>
<text x="54.8" y="46.1">10</text>
<text x="122.3" y="43.1">2</text>
<text x="258.5" y="44.9">3</text>
<text x="24.3" y="48.7">8</text>
<text x="29.1" y="49.9">N.C._4</text>
<text x="44.5" y="49.9">N.C._5</text>
<text x="54.8" y="48.7">9</text>
<text x="122.3" y="48.1">3</text>
<text x="122.3" y="53.2">4</text>
<text x="258.3" y="49.9">4</text>
<text x="122.3" y="58.3">5</text>
<text x="258.4" y="55">5</text>
<text x="122.3" y="63.4">6</text>
<text x="129" y="63.4">2</text>
<text x="141.8" y="63.4">1</text>
<text x="258.4" y="60">6</text>
<text x="122.3" y="68.4">7</text>
<text x="122.3" y="73.5">8</text>
<text x="129" y="73.5">2</text>
<text x="141.8" y="73.5">1</text>
<text x="4" y="81.4">B</text>
<text x="122.3" y="78.6">9</text>
<text x="122.3" y="83.6">10</text>
<text x="291" y="81.4">B</text>
<text x="122.3" y="88.7">11</text>
<text x="46.9" y="93.8">1</text>
<text x="122.3" y="93.8">12</text>
<text x="247.4" y="93.1">2</text>
<text x="247.6" y="95.6">3</text>
<text x="247.7" y="90.5">1</text>
<text x="46.9" y="98.9">2</text>
<text x="122.3" y="98.9">13</text>
<text x="247.4" y="98.1">4</text>
<text x="247.5" y="100.6">5</text>
<text x="46.9" y="103.9">3</text>
<text x="122.3" y="103.9">14</text>
<text x="247.4" y="103.2">6</text>
<text x="247.4" y="105.7">7</text>
<text x="122.3" y="109">15</text>
<text x="247.5" y="108.2">8</text>
<text x="122.3" y="114.1">16</text>
<text x="122.3" y="119.2">17</text>
<text x="122.3" y="124.2">18</text>
<text x="4" y="129.6">C</text>
<text x="122.3" y="129.3">19</text>
<text x="291" y="129.6">C</text>
<text x="122.3" y="134.4">20</text>
<text x="122.3" y="139.4">21</text>
<text x="237" y="143.3">2</text>
<text x="247.2" y="143.3">3</text>
<text x="256.5" y="143.3">2</text>
<text x="122.3" y="144.5">22</text>
<text x="122.3" y="149.6">23</text>
<text x="256.7" y="148.3">1</text>
<text x="45.6" y="153.1">1</text>
<text x="122.3" y="154.7">24</text>
<text x="242.2" y="151.8" transform="rotate(-90 242.2 151.8)">1</text>
<text x="45.6" y="158.2">2</text>
<text x="45.6" y="163.3">3</text>
<text x="122.3" y="162.3">25</text>
<text x="122.3" y="167.3">26</text>
<text x="45.6" y="168.3">4</text>
<text x="4" y="177.7">D</text>
<text x="201.5" y="177.7">Title</text>
<text x="290.9" y="177.7">D</text>
<text x="201.5" y="185.3">Size</text>
<text x="214.2" y="185.3">Number</text>
<text x="265" y="185.3">Revision</text>
<text x="202.8" y="189.1">A4</text>
<text x="201.5" y="192.9">Date:</text>
<text x="201.5" y="195.5">File:</text>
<text x="213" y="192.9">11/30/2024</text>
<text x="213" y="195.5">C:\Users\..\Peripherals.SchDoc</text>
<text x="252.3" y="192.9">Sheet</text>
<text x="252.3" y="195.5">Drawn By: Luiz Felipe Carneiro</text>
<text x="259.1" y="192.9">of</text>
<text x="37.8" y="199.3">1</text>
<text x="110.7" y="199.3">2</text>
<text x="183.8" y="199.3">3</text>
<text x="256.7" y="199.3">4</text>
</g>
<g font-size="2.3" fill="#000080">
<text x="27.3" y="28.4">U10</text>
<text x="258.9" y="27.1">J4</text>
<text x="262.2" y="29.9">LRC</text>
<text x="75.3" y="32.2">MCU[3B]</text>
<text x="75.5" y="34.7">MCU[3B]</text>
<text x="107.6" y="32.9">J5</text>
<text x="227.1" y="30.9">MCU[3C]</text>
<text x="227.1" y="36">MCU[3C]</text>
<text x="262.2" y="35">BCLK</text>
<text x="76.6" y="37.3">Power[2D]</text>
<text x="117.6" y="37.5">1</text>
<text x="227.1" y="41.1">MCU[3C]</text>
<text x="262.2" y="40">DIN</text>
<text x="117.4" y="42.6">2</text>
<text x="117.6" y="47.6">3</text>
<text x="241.1" y="44.4">R11</text>
<text x="247" y="44.6">100k</text>
<text x="262.2" y="45.1">GAIN</text>
<text x="27.3" y="53.7">DS3231SN#</text>
<text x="117.4" y="52.7">4</text>
<text x="146.5" y="49.4">MCU[3A]</text>
<text x="243.9" y="49.4">976k</text>
<text x="244.7" y="53">R5</text>
<text x="262.2" y="50.2">SD</text>
<text x="117.5" y="57.8">5</text>
<text x="146" y="59.5">MCU[3B]</text>
<text x="262.2" y="55.5">GND</text>
<text x="271.9" y="57.3" transform="rotate(-90 271.9 57.3)">Audio Module Connector</text>
<text x="117.4" y="62.9">6</text>
<text x="132" y="62.4">R6</text>
<text x="258.9" y="65.2">1x7</text>
<text x="262.2" y="60.3">VIN</text>
<text x="117.5" y="67.9">7</text>
<text x="132" y="66.9">10k</text>
<text x="150.2" y="69.7">MCU[3B]</text>
<text x="117.5" y="73">8</text>
<text x="132" y="77.1">10k</text>
<text x="132" y="72.5">R7</text>
<text x="116.3" y="83.1">10</text>
<text x="117.5" y="78.1">9</text>
<text x="150.2" y="79.8">MCU[3B]</text>
<text x="39.8" y="88.7">J6</text>
<text x="116.5" y="88.2">11</text>
<text x="250.3" y="87.7">U11</text>
<text x="42.2" y="93.3">1</text>
<text x="116.3" y="93.3">12</text>
<text x="145.2" y="95.1">MCU[3B]</text>
<text x="42" y="98.4">2</text>
<text x="116.4" y="98.4">13</text>
<text x="145" y="100.1">MCU[3B]</text>
<text x="218.7" y="99.4">MCU[3B]</text>
<text x="218.7" y="101.9">MCU[3B]</text>
<text x="42.1" y="103.4">3</text>
<text x="68.2" y="105.2">MCU[2B]</text>
<text x="116.3" y="103.4">14</text>
<text x="145.1" y="105.2">MCU[3B]</text>
<text x="218.7" y="104.4">MCU[3B]</text>
<text x="218.7" y="107">MCU[3B]</text>
<text x="38.3" y="111.3" transform="rotate(-90 38.3 111.3)">Infrared Sensor Connector</text>
<text x="116.3" y="113.6">16</text>
<text x="116.4" y="108.5">15</text>
<text x="247.2" y="113.6">66200811122</text>
<text x="258.4" y="110.6" transform="rotate(-90 258.4 110.6)">SD Card Module Connector</text>
<text x="116.3" y="118.7">17</text>
<text x="145.2" y="115.4">MCU[3B]</text>
<text x="116.3" y="123.7">18</text>
<text x="145.2" y="125.5">MCU[3B]</text>
<text x="148.4" y="120.4">MCU[3B]</text>
<text x="116.3" y="128.8">19</text>
<text x="145.2" y="130.6">MCU[3B]</text>
<text x="116.3" y="133.9">20</text>
<text x="145.1" y="135.6">MCU[3B]</text>
<text x="116.5" y="138.9">21</text>
<text x="145.1" y="140.7">MCU[3C]</text>
<text x="236.6" y="140.4">IRFZ44NLPBF</text>
<text x="259.3" y="138.2">J7</text>
<text x="38.5" y="148.1">J8</text>
<text x="116.3" y="144">22</text>
<text x="116.4" y="149.1">23</text>
<text x="145.2" y="145.8">MCU[3C]</text>
<text x="245.5" y="147.1">Q1</text>
<text x="262.2" y="149.9" transform="rotate(-180 262.2 149.9)">1</text>
<text x="262.4" y="144.7" transform="rotate(-180 262.4 144.7)">2</text>
<text x="40.9" y="152.6">1</text>
<text x="116.3" y="154.2">24</text>
<text x="208.3" y="154.7">MCU[3C]</text>
<text x="267.3" y="153.7" transform="rotate(-90 267.3 153.7)">Motor Connector</text>
<text x="40.8" y="157.7">2</text>
<text x="53.2" y="157.2">220 R8</text>
<text x="73.3" y="158.7">MCU[2B]</text>
<text x="112" y="161.8">MNT 1</text>
<text x="40.7" y="167.8">4</text>
<text x="40.9" y="162.8">3</text>
<text x="52.7" y="162.8">220 R9</text>
<text x="53" y="167.8">220 R10</text>
<text x="72.6" y="164.8">MCU[2B]</text>
<text x="111.8" y="166.8">MNT 2</text>
<text x="36.5" y="171.4" transform="rotate(-90 36.5 171.4)">RGB LED Connector</text>
<text x="73.3" y="169.4">MCU[2B]</text>
<text x="38.5" y="176.5">53047-0410</text>
<text x="107.6" y="175">FH34SRJ-24S-0.5SH(99)</text>
<text x="215.5" y="189.1">IO-03</text>
<text x="266.8" y="188.6">1.0</text>
</g>
<g font-size="2.3" fill="#800000">
<text x="15.9" y="34.7">5V</text>
<text x="61.9" y="32.2">I2C.SCL</text>
<text x="61.9" y="34.7">I2C.SDA</text>
<text x="142.7" y="31.6">AVDD_2V8_CAM</text>
<text x="239.4" y="30.9">I2S.LRC</text>
<text x="239.4" y="36">I2S.BCLK</text>
<text x="61.9" y="37.3">VBAT.RTC</text>
<text x="156" y="38.8">VDD_1V5_CAM</text>
<text x="239.4" y="41.1">I2S.DIN</text>
<text x="130.9" y="44.4">GND</text>
<text x="169.1" y="47.6">DOVDD_2V8_CAM</text>
<text x="230.7" y="46.1">GND</text>
<text x="127.9" y="49.4">CAM_I2C_SDA</text>
<text x="127.9" y="59.5">CAM_I2C_SCL</text>
<text x="243.4" y="56.3">GND</text>
<text x="56.9" y="61.9">GND</text>
<text x="231.8" y="61.4">5V</text>
<text x="127.9" y="69.7">CAM.DVP_VSYNC</text>
<text x="147.9" y="74.8">GND</text>
<text x="127.9" y="79.8">CAM.DVP_HREF</text>
<text x="53" y="95.1">5V</text>
<text x="127.9" y="95.1">CAM.DVP_Y9</text>
<text x="234.2" y="91.8">GND</text>
<text x="55.5" y="100.1">GND</text>
<text x="127.9" y="100.1">CAM.XMCLK</text>
<text x="231" y="99.4">SPI.CS</text>
<text x="231" y="101.9">SPI.MOSI</text>
<text x="237.3" y="96.8">5V</text>
<text x="53.7" y="105.2">INFRARED</text>
<text x="127.9" y="105.2">CAM.DVP_Y8</text>
<text x="231" y="104.4">SPI.CLK</text>
<text x="231" y="107">SPI.MISO</text>
<text x="130.9" y="110.3">GND</text>
<text x="127.9" y="115.4">CAM.DVP_Y7</text>
<text x="242.2" y="115.9">GND</text>
<text x="127.9" y="120.4">CAM.DVP_PCLK</text>
<text x="127.9" y="125.5">CAM.DVP_Y6</text>
<text x="127.9" y="130.6">CAM.DVP_Y2</text>
<text x="127.9" y="135.6">CAM.DVP_Y5</text>
<text x="127.9" y="140.7">CAM.DVP_Y3</text>
<text x="48.8" y="147.6">GND</text>
<text x="127.9" y="145.8">CAM.DVP_Y4</text>
<text x="225" y="144.5">12V</text>
<text x="220.6" y="154.7">MOT.CTRL</text>
<text x="252" y="155.9">GND B2B-XH-A(LF)(SN)</text>
<text x="63.1" y="159">LED_R</text>
<text x="62.6" y="164.5">LED_G</text>
<text x="62.9" y="169.6">LED_B</text>
<text x="135.8" y="168.6">GND</text>
</g>
</svg>
